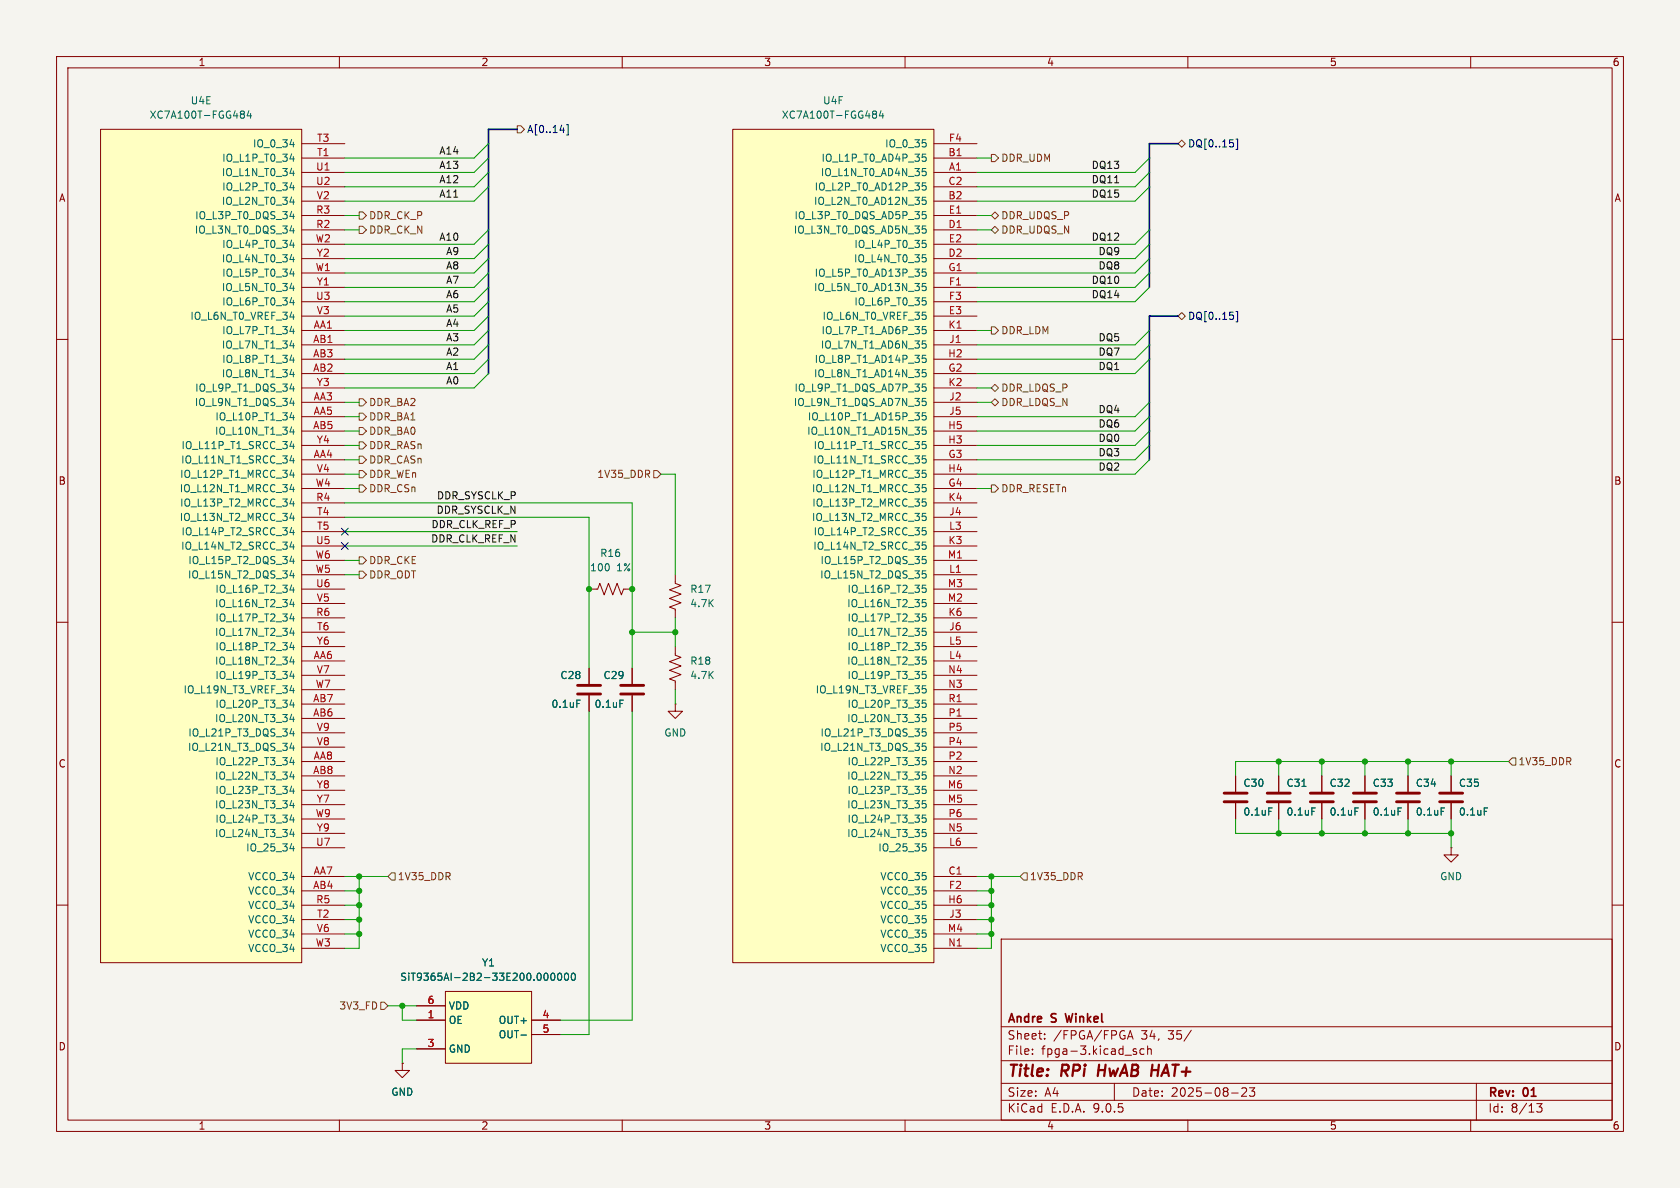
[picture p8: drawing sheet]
<svg xmlns="http://www.w3.org/2000/svg" width="297mm" height="210mm" viewBox="0 0 297 210" stroke-linecap="round" stroke-linejoin="round" font-family="sans-serif">
<path d="M0 0h297v210h-297z" fill="#f5f4ef" stroke="#f5f4ef" stroke-width=".18"/>
<g fill="none" stroke="#840000" stroke-width=".18">
<path d="M10 10h277v190h-277zM12 12h273v186h-273zM60 10v2M110 10v2M160 10v2M210 10v2M260 10v2M10 60h2M285 60h2M10 110h2M104.1 104.1h1.6l.3-1 .8 2.1 .8-2.1 .7 2.1 .8-2.1 .8 2.1 .3-1.1h1.6M104.1 118.1v2.8"/>
<path d="M111.8 118.1v2.8M119.4 114.3v1.5l1 .4-2 .8 2 .7-2 .8 2 .8-2 .7 1 .4v1.5M119.4 101.6v1.5l1 .4-2 .8 2 .7-2 .8 2 .8-2 .7 1 .4v1.5M285 110h2M104.1 122.9v2.8M111.8 122.9v2.8M119.4 124.5v1.2h1.2l-1.2 1.3-1.3-1.3h1.3M119.4 124.5h.1M241.3 137.2v2.8M241.3 142v2.8M10 160h2M177 166h108v32h-108z"/>
<path d="M285 160h2M60 198v2M71.1 188v1.2h-1.3l1.3 1.3 1.3-1.3h-1.3M71.1 188h.1M110 198v2M160 198v2M177 194.5h108M177 191.5h108M177 187.5h108M177 181.5h108M182.5 186.3v.1M182.5 185.5v.1"/>
<path d="M184.7 183.6v.1M184.7 182.8v.1M197 191.5v3M199.3 183.7l.5-1.5 .5 1.5M199.5 183.3h.7M200.4 185.8l.5 .2 .1 .1-.1 .2-.4 .1M200.4 185.5h.5M202.2 185.5l-.4-.1-.3 .3v.4l.2 .2h.5M202.9 185.5l.2-.1 .4 .1v.9M202.9 184.9v1.5M210 198v2M210.6 182.1l-1.3 2"/>
<path d="M217.7 193.2h1.2M219.5 192.4l.6-.1 .2 .1 .1 .3-.9 1.1h.9M220.9 192.3h.9l-.5 .6 .4 .1v.7l-.2 .1h-.4l-.2-.1M260 198v2M261 191.5v6.5M271.7 195.1h.9l-.5 .6 .4 .1v.7l-.2 .1-.6-.1"/>
</g>
<path d="M194.3 188.2l-.2 2" fill="none" stroke="#840000" stroke-width=".4"/>
<path d="M188.3 179.2l.4 1.5" fill="none" stroke="#840000" stroke-width=".3"/>
<path d="M102.1 121.2h4.1M102.1 122.7h4.1M109.7 121.2h4.1M109.7 122.7h4.1M239.3 141.7h4M239.3 140.2h4" fill="none" stroke="#840000" stroke-width=".51"/>
<path d="M102 123.8h.6M109.6 123.8h.6M247.2 142.8h.6" fill="none" stroke="#006464" stroke-width=".18"/>
<path d="M129.5 22.9h35.6v147.3h-35.6z" fill="#ffffc2"/>
<g fill="none" stroke="#840000" stroke-width=".18">
<path d="M129.5 22.9h35.6v147.3h-35.6zM165.1 25.4h7.6M165.1 27.9h7.6M165.1 30.5h7.6M165.1 33h7.6M165.1 35.6h7.6M165.1 38.1h7.6M165.1 40.6h7.6M165.1 43.2h7.6M165.1 45.7h7.6M165.1 48.3h7.6M165.1 50.8h7.6"/>
<path d="M165.1 53.3h7.6M165.1 55.9h7.6M165.1 58.4h7.6M165.1 61h7.6M165.1 63.5h7.6M165.1 66h7.6M165.1 68.6h7.6M165.1 71.1h7.6M165.1 73.7h7.6M165.1 76.2h7.6M165.1 78.7h7.6M165.1 81.3h7.6"/>
<path d="M165.1 83.8h7.6M165.1 86.4h7.6M165.1 88.9h7.6M165.1 91.4h7.6M165.1 94h7.6M165.1 96.5h7.6M165.1 99.1h7.6M165.1 101.6h7.6M165.1 104.1h7.6M165.1 106.7h7.6M165.1 109.2h7.6M165.1 111.8h7.6"/>
<path d="M165.1 114.3h7.6M165.1 116.8h7.6M165.1 119.4h7.6M165.1 121.9h7.6M165.1 124.5h7.6M165.1 127h7.6M165.1 129.5h7.6M165.1 132.1h7.6M165.1 134.6h7.6M165.1 137.2h7.6M165.1 139.7h7.6M233.7 137.2v2.8"/>
<path d="M248.9 137.2v2.8M256.5 137.2v2.8M165.1 142.2h7.6M165.1 144.8h7.6M165.1 147.3h7.6M165.1 149.9h7.6M165.1 154.9h7.6M165.1 157.5h7.6M233.7 142v2.8M248.9 142v2.8M256.5 142v2.8M165.1 160h7.6"/>
<path d="M165.1 162.6h7.6M165.1 165.1h7.6M165.1 167.6h7.6"/>
</g>
<g fill="none" stroke="#006464" stroke-width=".18">
<path d="M154.5 19.6h.2l.3 .3-.3 .3M155.8 19.6l-.3 .9h.7M154.5 20.2h.2M154.7 20.2l.3 .2v.3l-.2 .1-.3 .1M156.1 20.1v.8M163.1 35.4h.4l.2 .2-.1 .5h-.5M163.1 27.2h.6M163.1 29.8h.6M163.1 34.9h.6M163.1 37.4h.6M163.1 39.9h.6M163.2 27.7h.3l.2 .3v.4l-.5 .1"/>
<path d="M163.2 30.3h.3l.2 .2v.4l-.5 .2M163.2 37.9h.3l.2 .2v.5l-.5 .1M163.7 25.3v.6M163.7 32.3h-.6l-.1 .6 .2-.1 .4 .1 .1 .2v.4l-.2 .1-.5-.1M163.1 50.7l.4-.1 .2 .2-.1 .5h-.5M163.1 42.5h.6M163.1 45h.6M163.1 50.1h.6M163.1 52.6h.6M163.1 55.2h.6M163.1 57.7h.6M163.2 40.4h.3l.2 .3v.4l-.5 .1"/>
<path d="M163.2 43h.3l.2 .2-.1 .5-.4 .1M163.2 53.1h.3l.2 .3-.1 .5h-.4M163.2 58.2h.3l.2 .3-.1 .4-.4 .1M163.5 45.5l.2 .3v.3l-.2 .2M163.6 55.7l.1 .2-.1 .5M163.7 47.6h-.6l-.1 .6 .2-.1h.4l.1 .2v.4l-.2 .1-.5-.1M163.1 65.9l.4-.1 .2 .3-.1 .5h-.5M163.1 60.3h.6M163.1 65.3h.6M163.1 67.9h.6M163.1 70.4h.6M163.1 78h.6"/>
<path d="M163.2 60.8h.3l.2 .2-.1 .5h-.4M163.2 68.4h.3l.2 .2-.1 .5-.4 .1M163.2 70.9h.3l.2 .3-.1 .4-.4 .1M163.2 78.5h.3l.2 .3-.1 .5h-.4M163.7 62.8h-.6l-.1 .6 .2-.1 .4 .1 .1 .1v.5l-.2 .1-.5-.1M163.7 73h-.6l-.1 .6 .2-.1h.4l.1 .2v.4l-.2 .1-.5-.1M163.7 75.5h-.6l-.1 .6 .2-.1 .4 .1 .1 .1v.5l-.2 .1-.5-.1M163.1 80.6h.6M163.1 83.1h.6M163.1 85.7h.6M163.1 88.2h.6M163.1 90.7h.6"/>
<path d="M163.1 93.3h.6M163.1 95.8h.6M163.1 98.4h.6M163.2 81.1h.3l.2 .2-.1 .5-.4 .1M163.2 83.6h.3l.2 .3-.1 .4-.4 .1M163.2 86.2h.3l.2 .2-.1 .5h-.4M163.2 88.7h.3l.2 .2-.1 .5-.4 .1M163.2 91.2h.3l.2 .3-.1 .5h-.4M163.2 93.8h.3l.2 .2-.1 .5-.4 .1M163.2 96.3h.3l.2 .3-.1 .4-.4 .1M163.2 98.9h.3l.2 .2-.1 .5h-.4M163.1 100.9h.6"/>
<path d="M163.1 103.4h.6M163.1 106h.6M163.1 108.5h.6M163.1 111.1h.6M163.1 113.6h.6M163.1 116.1h.6M163.1 118.7h.6M163.2 101.4h.3l.2 .2-.1 .5-.4 .1M163.2 103.9h.3l.2 .3-.1 .5h-.4M163.2 106.5h.3l.2 .2-.1 .5-.4 .1M163.2 109h.3l.2 .3-.1 .4-.4 .1M163.2 111.6h.3l.2 .2-.1 .5h-.4"/>
<path d="M163.2 114.1h.3l.2 .2-.1 .5-.4 .1M163.2 116.6h.3l.2 .3-.1 .5h-.4M163.2 119.2h.3l.2 .2-.1 .5-.4 .1M163.1 121.2h.6M163.1 123.8h.6M163.1 126.3h.6M163.1 128.8h.6M163.1 131.4h.6M163.1 133.9h.6M163.1 136.5h.6M163.1 139h.6M163.2 121.7h.3l.2 .3-.1 .4-.4 .1"/>
<path d="M163.2 124.3h.3l.2 .2-.1 .5h-.4M163.2 126.8h.3l.2 .2v.5l-.5 .1M163.2 129.3h.3l.2 .3v.4l-.5 .1M163.2 131.9h.3l.2 .2v.4l-.5 .2M163.2 134.4h.3l.2 .3v.4l-.5 .1M163.2 137h.3l.2 .2v.4l-.5 .1M163.2 139.5h.3l.2 .2v.5l-.5 .1M163.1 141.5h.6M163.1 144.1h.6M163.1 146.6h.6M163.1 149.2h.6M163.2 142h.3l.2 .3v.4l-.5 .1"/>
<path d="M163.2 144.6h.3l.2 .2v.4l-.5 .2M163.2 147.1h.3l.2 .3v.4l-.5 .1M163.2 149.7h.3l.2 .2v.4l-.5 .1M239.5 142.8h.6M254.8 142.8h.6M262.4 142.8h.6"/>
</g>
<path d="M231.6 141.7h4.1M231.6 140.2h4.1M246.9 141.7h4.1M246.9 140.2h4.1M254.5 141.7h4.1M254.5 140.2h4.1" fill="none" stroke="#840000" stroke-width=".51"/>
<path d="M17.8 22.9h35.5v147.3h-35.5z" fill="#ffffc2"/>
<g fill="none" stroke="#840000" stroke-width=".18">
<path d="M17.8 22.9h35.5v147.3h-35.5zM53.3 25.4h7.7M53.3 27.9h7.7M53.3 30.5h7.7M53.3 33h7.7M53.3 35.6h7.7M53.3 38.1h7.7M53.3 40.6h7.7M53.3 43.2h7.7M53.3 45.7h7.7M53.3 48.3h7.7M53.3 50.8h7.7"/>
<path d="M53.3 53.3h7.7M53.3 55.9h7.7M53.3 58.4h7.7M53.3 61h7.7M53.3 63.5h7.7M53.3 66h7.7M53.3 68.6h7.7M53.3 71.1h7.7M53.3 73.7h7.7M53.3 76.2h7.7M53.3 78.7h7.7M53.3 81.3h7.7"/>
<path d="M53.3 83.8h7.7M53.3 86.4h7.7M53.3 88.9h7.7M53.3 91.4h7.7M53.3 94h7.7M53.3 96.5h7.7M53.3 99.1h7.7M53.3 101.6h7.7M53.3 104.1h7.7M53.3 106.7h7.7M53.3 109.2h7.7M53.3 111.8h7.7"/>
<path d="M53.3 114.3h7.7M53.3 116.8h7.7M53.3 119.4h7.7M53.3 121.9h7.7M53.3 124.5h7.7M53.3 127h7.7M53.3 129.5h7.7M53.3 132.1h7.7M53.3 134.6h7.7M53.3 137.2h7.7M53.3 139.7h7.7M218.4 137.2v2.8"/>
<path d="M226.1 137.2v2.8M53.3 142.2h7.7M53.3 144.8h7.7M53.3 147.3h7.7M53.3 149.9h7.7M53.3 154.9h7.7M53.3 157.5h7.7M218.4 142v2.8M226.1 142v2.8M256.5 149.9v1.2h1.3l-1.3 1.3-1.2-1.3h1.2M256.5 149.9h.1M53.3 160h7.7"/>
<path d="M53.3 162.6h7.7M53.3 165.1h7.7M53.3 167.6h7.7"/>
</g>
<g fill="none" stroke="#006464" stroke-width=".18">
<path d="M42.7 19.6h.3l.2 .3-.2 .3M44 19.6l-.3 .9h.8M42.7 20.2h.3M43 20.2l.2 .2v.3l-.1 .1-.4 .1M44.3 20.1v.8M51.3 25.6h.7M51.3 28.1h.7M51.3 30.6h.7M51.3 33.2h.7M51.3 35.7h.7M51.3 38.3h.7M51.9 27.7v.8"/>
<path d="M51.9 30.2v.9M51.9 32.8v.8M51.9 35.3v.8M51.9 37.8v.9M51.3 40.8h.7M51.3 43.3h.7M51.3 45.9h.7M51.3 48.4h.7M51.3 51h.7M51.3 53.5h.7M51.3 56h.7M51.3 58.6h.7"/>
<path d="M51.9 40.4v.8M51.9 42.9v.9M51.9 45.5v.8M51.9 48v.8M51.9 50.5v.9M51.9 53.1v.8M51.9 58.2v.8M51.3 61.1h.7M51.3 63.7h.7M51.3 66.2h.7M51.3 68.7h.7M51.3 71.3h.7"/>
<path d="M51.6 72.9l-.3 .9h.7M51.6 75.4l-.3 1h.7M51.6 78l-.3 .9h.7M51.9 60.7v.8M51.9 63.2v.9M51.9 65.8v.8M51.9 68.3v.9M51.9 70.9v.8M51.9 73.4v.8M51.9 75.9v.9M51.9 78.5v.8M51.3 84h.7"/>
<path d="M51.3 86.5h.7M51.3 89.1h.7M51.3 91.6h.7M51.6 80.5l-.3 .9h.7M51.6 93.2l-.3 .9h.7M51.6 95.8l-.3 .9h.7M51.6 98.3l-.3 .9h.7M51.9 81v.9M51.9 83.6v.8M51.9 86.1v.8M51.9 88.6v.9M51.9 91.2v.8"/>
<path d="M51.9 93.7v.9M51.9 96.3v.8M51.9 98.8v.8M51.3 101.8h.7M51.6 103.4l-.3 .9h.7M51.6 105.9l-.3 .9h.7M51.6 108.5l-.3 .9h.7M51.6 111l-.3 .9h.7M51.6 113.5l-.3 1h.7M51.6 116.1l-.3 .9h.7M51.6 118.6l-.3 .9h.7M51.9 101.3v.9"/>
<path d="M51.9 103.9v.8M51.9 106.4v.9M51.9 109v.8M51.9 111.5v.8M51.9 114v.9M51.9 116.6v.8M51.9 119.1v.9M51.3 122.1h.7M51.3 132.2h.7M51.6 123.7l-.3 .9h.7M51.6 126.2l-.3 1h.7M51.6 128.8l-.3 .9h.7"/>
<path d="M51.6 133.9l-.3 .9h.7M51.6 136.4l-.3 .9h.7M51.6 138.9l-.3 1h.7M51.9 121.7v.8M51.9 124.2v.8M51.9 126.7v.9M51.9 129.3v.8M51.9 131.8v.9M51.9 134.4v.8M51.9 136.9v.8M51.9 139.4v.9M230.2 139h.7"/>
<path d="M51.3 150h.7M51.6 141.5l-.3 .9h.7M51.6 144l-.3 .9h.7M51.6 146.6l-.3 .9h.7M51.9 142v.8M51.9 144.5v.9M51.9 147.1v.8M51.9 149.6v.8M224.3 142.8h.6M231.9 142.8h.6"/>
</g>
<path d="M216.4 141.7h4.1M216.4 140.2h4.1M224 141.7h4.1M224 140.2h4.1" fill="none" stroke="#840000" stroke-width=".51"/>
<path d="M78.7 175.3h15.3v12.7h-15.3z" fill="#ffffc2"/>
<g fill="none" stroke="#840000" stroke-width=".18">
<path d="M104.1 118.1v2.8M111.8 118.1v2.8M104.1 122.9v2.8M111.8 122.9v2.8M218.4 137.2v2.8M226.1 137.2v2.8M233.7 137.2v2.8M241.3 137.2v2.8M248.9 137.2v2.8M256.5 137.2v2.8M218.4 142v2.8M226.1 142v2.8"/>
<path d="M233.7 142v2.8M241.3 142v2.8M248.9 142v2.8M256.5 142v2.8M73.7 177.8h5M78.7 175.3h15.3v12.7h-15.3zM71.1 188h.1M73.7 180.3h5M73.7 185.4h5M94 180.3h5.1M94 182.9h5.1"/>
</g>
<g fill="none" stroke="#006464" stroke-width=".18">
<path d="M102 123.8h.6M109.6 123.8h.6M230.2 139h.7M224.3 142.8h.6M231.9 142.8h.6M239.5 142.8h.6M247.2 142.8h.6M254.8 142.8h.6M262.4 142.8h.6M96.3 172.2l.2-.2a.68 .68 0 0 1 .4 .7 .68 .68 0 0 1-.4 .6l-.2-.1M97.5 172.1l.2-.1a.68 .68 0 0 1 .4 .7 .68 .68 0 0 1-.4 .6 .84 .84 0 0 1-.2-1.2zM98.7 172.2l.2-.2a.68 .68 0 0 1 .4 .7 .68 .68 0 0 1-.4 .6l-.2-.1-.1-.4z"/>
<path d="M100 172.1l.1-.1a.68 .68 0 0 1 .4 .7 .68 .68 0 0 1-.4 .6 .84 .84 0 0 1-.1-1.2zM101.1 172.2l.2-.2a.68 .68 0 0 1 .4 .7 .68 .68 0 0 1-.4 .6l-.2-.1-.1-.4zM92.1 183h1"/>
</g>
<g fill="none" stroke="#725600" stroke-width=".18">
<path d="M63.5 37.5h.6l.7 .6-.7 .6h-.6zM91.4 22.2h.7l.6 .7-.6 .6h-.7zM175.3 27.3h.6l.6 .6-.6 .7h-.6zM175.3 38.1l.6-.6 .6 .6-.6 .6zM208.3 25.4l.6-.6 .6 .6-.6 .6zM63.5 40h.6l.7 .6-.7 .7h-.6zM175.3 57.8h.6l.6 .6-.6 .7h-.6zM175.3 40.6l.6-.6 .6 .6-.6 .7zM208.3 55.9l.6-.7 .6 .7-.6 .6zM63.5 73h.6l.7 .7-.7 .6h-.6zM63.5 75.6h.6l.7 .6-.7 .6h-.6zM63.5 78.1h.6l.7 .6-.7 .7h-.6z"/>
<path d="M63.5 70.5h.6l.7 .6-.7 .7h-.6zM175.3 71.1l.6-.6 .6 .6-.6 .7zM175.3 68.6l.6-.7 .6 .7-.6 .6zM63.5 98.4h.6l.7 .7-.7 .6h-.6zM63.5 80.6h.6l.7 .7-.7 .6h-.6zM63.5 85.7h.6l.7 .7-.7 .6h-.6zM63.5 83.2h.6l.7 .6-.7 .7h-.6zM115.6 83.2h.6l.6 .6-.6 .7h-.6zM175.3 85.7h.6l.6 .7-.6 .6h-.6zM63.5 101h.6l.7 .6-.7 .6h-.6zM267.3 134h.7v1.3h-.7l-.6-.7zM68.6 154.9l.6-.6h.6v1.3h-.6z"/>
<path d="M181 154.3h.6v1.3h-.6l-.7-.7zM67.3 177.2h.6l.7 .6-.7 .6h-.6z"/>
</g>
<path d="M99 23h.8M100.2 22h.3v1.9h-.3M217.4 24.7h.6M218 25.3l.1 .1-.1 .5M218.5 24.6h.3v1.8h-.3M217.4 55.2h.6M218 55.7l.1 .2-.1 .5M218.5 55.1h.3v1.8h-.3M60.4 93.4l1.2 1.2M60.4 95.9l1.2 1.2M61.6 93.4l-1.2 1.2M61.6 95.9l-1.2 1.2" fill="none" stroke="#000084" stroke-width=".18"/>
<path d="M197 32.3h.8" fill="none" stroke="#0f0f0f" stroke-width=".18"/>
<path d="M91.4 22.9h-5v43.1M208.3 25.4h-5.1v25.4M208.3 55.9h-5.1v25.4" fill="none" stroke="#000084" stroke-width=".3"/>
<g fill="none" stroke="#009600" stroke-width=".18">
<path d="M61 38.1h2.5M86.4 33l-2.6 2.6h-22.8M86.4 30.5l-2.6 2.5h-22.8M86.4 25.4l-2.6 2.5h-22.8M86.4 27.9l-2.6 2.6h-22.8M172.7 38.1h2.6M172.7 27.9h2.6M203.2 33l-2.5 2.6h-28M203.2 30.5l-2.5 2.5h-28M203.2 27.9l-2.5 2.6h-28M61 40.6h2.5M86.4 48.3l-2.6 2.5h-22.8"/>
<path d="M86.4 43.2l-2.6 2.5h-22.8M86.4 40.6l-2.6 2.6h-22.8M86.4 45.7l-2.6 2.6h-22.8M86.4 50.8l-2.6 2.5h-22.8M86.4 53.3l-2.6 2.6h-22.8M86.4 55.9l-2.6 2.5h-22.8M86.4 58.4l-2.6 2.6h-22.8M172.7 40.6h2.6M172.7 58.4h2.6M203.2 48.3l-2.5 2.5h-28M203.2 43.2l-2.5 2.5h-28M203.2 40.6l-2.5 2.6h-28"/>
<path d="M203.2 45.7l-2.5 2.6h-28M203.2 50.8l-2.5 2.5h-28M203.2 58.4l-2.5 2.6h-28M61 71.1h2.5M61 73.7h2.5M61 78.7h2.5M61 76.2h2.5M86.4 66l-2.6 2.6h-22.8M86.4 61l-2.6 2.5h-22.8M86.4 63.5l-2.6 2.5h-22.8M172.7 68.6h2.6M172.7 71.1h2.6"/>
<path d="M203.2 61l-2.5 2.5h-28M203.2 63.5l-2.5 2.5h-28M203.2 71.1l-2.5 2.6h-28M203.2 76.2l-2.5 2.5h-28M203.2 73.7l-2.5 2.5h-28M203.2 78.7l-2.5 2.6h-28M61 91.4h43.1v26.7M61 94h30.4M61 88.9h50.8v29.2M61 96.5h30.4M61 99.1h2.5M61 86.4h2.5"/>
<path d="M61 83.8h2.5M61 81.3h2.5M116.8 83.8h2.6v17.8M172.7 86.4h2.6M203.2 81.3l-2.5 2.5h-28M61 101.6h2.5M111.8 111.8h7.6M119.4 109.2v5.1M104.1 125.7v57.2h-5M111.8 125.7v54.6h-12.7M119.4 121.9v2.6M226.1 134.6v2.6"/>
<path d="M233.7 134.6v2.6M241.3 134.6v2.6M248.9 134.6v2.6M256.5 134.6v2.6M266.7 134.6h-48.3v2.6M61 154.9h7.6M61 157.5h2.5M63.5 154.9v12.7h-2.5M172.7 154.9h7.6M172.7 157.5h2.6M175.3 154.9v12.7h-2.6M218.4 144.8v2.5h38.1"/>
<path d="M226.1 144.8v2.5M233.7 144.8v2.5M241.3 144.8v2.5M248.9 144.8v2.5M256.5 144.8v5.1M61 162.6h2.5M61 165.1h2.5M61 160h2.5M68.6 177.8h5.1M71.1 177.8v2.5h2.6M172.7 162.6h2.6M172.7 165.1h2.6"/>
<path d="M172.7 160h2.6M73.7 185.4h-2.6v2.6"/>
</g>
<g fill="#009600" stroke="#009600" stroke-width=".18">
<circle cx="241.3" cy="147.3" r=".46"/>
<circle cx="248.9" cy="147.3" r=".46"/>
<circle cx="256.5" cy="134.6" r=".46"/>
<circle cx="226.1" cy="134.6" r=".46"/>
<circle cx="248.9" cy="134.6" r=".46"/>
<circle cx="233.7" cy="147.3" r=".46"/>
<circle cx="256.5" cy="147.3" r=".46"/>
<circle cx="63.5" cy="165.1" r=".46"/>
<circle cx="63.5" cy="162.6" r=".46"/>
<circle cx="71.1" cy="177.8" r=".46"/>
<circle cx="63.5" cy="160" r=".46"/>
<circle cx="63.5" cy="157.5" r=".46"/>
<circle cx="63.5" cy="154.9" r=".46"/>
<circle cx="175.3" cy="154.9" r=".46"/>
<circle cx="233.7" cy="134.6" r=".46"/>
<circle cx="241.3" cy="134.6" r=".46"/>
<circle cx="175.3" cy="165.1" r=".46"/>
<circle cx="175.3" cy="162.6" r=".46"/>
<circle cx="175.3" cy="157.5" r=".46"/>
<circle cx="175.3" cy="160" r=".46"/>
<circle cx="226.1" cy="147.3" r=".46"/>
<circle cx="104.1" cy="104.1" r=".46"/>
<circle cx="111.8" cy="104.1" r=".46"/>
<circle cx="119.4" cy="111.8" r=".46"/>
<circle cx="111.8" cy="111.8" r=".46"/>
</g>
<g font-size="2.8" fill="#840000">
<text x="178" y="190.9">Title:</text>
<text x="187.7" y="190.9">RPi</text>
<text x="194.9" y="190.9">HwAB HAT+</text>
</g>
<g font-size="2.1" fill="#840000">
<text x="178" y="184">Sheet:</text>
<text x="178" y="181.2">Andre</text>
<text x="186" y="181.2">S</text>
<text x="186.2" y="184">/FPGA/FPGA</text>
<text x="189.1" y="181.2">Winkel</text>
<text x="201.8" y="184">34,</text>
<text x="206.7" y="184">35/</text>
<text x="178" y="186.7">File:</text>
<text x="184.1" y="186.7">fpga-3.kicad_sch</text>
<text x="178" y="196.9">KiCad</text>
<text x="178" y="194.1">Size:</text>
<text x="184.7" y="194.1">A4</text>
<text x="185.7" y="196.9">E.D.A.</text>
<text x="193.3" y="196.9">9.0.5</text>
<text x="200" y="194.1">Date:</text>
<text x="207" y="194.1">2025-08-23</text>
<text x="263" y="194.3">Rev:</text>
<text x="263" y="196.9">Id:</text>
<text x="267.1" y="196.9">8/13</text>
<text x="269.4" y="194.3">01</text>
</g>
<g font-size="1.8" fill="#840000">
<text x="35" y="11.9">1</text>
<text x="85" y="11.9">2</text>
<text x="135" y="11.9">3</text>
<text x="185" y="11.9">4</text>
<text x="235" y="11.9">5</text>
<text x="285" y="11.9">6</text>
<text x="10.3" y="35.9">A</text>
<text x="285.3" y="35.9">A</text>
<text x="10.3" y="85.9">B</text>
<text x="285.3" y="85.9">B</text>
<text x="10.3" y="135.9">C</text>
<text x="285.3" y="135.9">C</text>
<text x="10.3" y="185.9">D</text>
<text x="285.3" y="185.9">D</text>
<text x="35" y="199.9">1</text>
<text x="85" y="199.9">2</text>
<text x="135" y="199.9">3</text>
<text x="185" y="199.9">4</text>
<text x="235" y="199.9">5</text>
<text x="285" y="199.9">6</text>
</g>
<g font-size="1.8" fill="#006464">
<text x="26.4" y="21.2">XC7A100T-FGG484</text>
<text x="33.6" y="18.6">U4E</text>
<text x="138.1" y="21.2">XC7A100T-FGG484</text>
<text x="145.4" y="18.6">U4F</text>
<text x="39.2" y="28.8">IO_L1P_T0_34</text>
<text x="44.6" y="26.3">IO_0_34</text>
<text x="145.1" y="28.8">IO_L1P_T0_AD4P_35</text>
<text x="156.4" y="26.3">IO_0_35</text>
<text x="39.1" y="31.3">IO_L1N_T0_34</text>
<text x="39.2" y="33.9">IO_L2P_T0_34</text>
<text x="143.9" y="33.9">IO_L2P_T0_AD12P_35</text>
<text x="145" y="31.3">IO_L1N_T0_AD4N_35</text>
<text x="34.3" y="41.5">IO_L3N_T0_DQS_34</text>
<text x="34.4" y="39">IO_L3P_T0_DQS_34</text>
<text x="39.1" y="36.4">IO_L2N_T0_34</text>
<text x="140.2" y="41.5">IO_L3N_T0_DQS_AD5N_35</text>
<text x="140.4" y="39">IO_L3P_T0_DQS_AD5P_35</text>
<text x="143.8" y="36.4">IO_L2N_T0_AD12N_35</text>
<text x="39.1" y="46.6">IO_L4N_T0_34</text>
<text x="39.2" y="44">IO_L4P_T0_34</text>
<text x="150.9" y="46.6">IO_L4N_T0_35</text>
<text x="150.9" y="44">IO_L4P_T0_35</text>
<text x="39.1" y="51.7">IO_L5N_T0_34</text>
<text x="39.2" y="49.1">IO_L5P_T0_34</text>
<text x="143.8" y="51.7">IO_L5N_T0_AD13N_35</text>
<text x="143.9" y="49.1">IO_L5P_T0_AD13P_35</text>
<text x="33.6" y="56.7">IO_L6N_T0_VREF_34</text>
<text x="39.2" y="54.2">IO_L6P_T0_34</text>
<text x="39.2" y="59.3">IO_L7P_T1_34</text>
<text x="145.1" y="59.3">IO_L7P_T1_AD6P_35</text>
<text x="145.3" y="56.7">IO_L6N_T0_VREF_35</text>
<text x="150.9" y="54.2">IO_L6P_T0_35</text>
<text x="39.1" y="61.8">IO_L7N_T1_34</text>
<text x="39.2" y="64.4">IO_L8P_T1_34</text>
<text x="143.9" y="64.4">IO_L8P_T1_AD14P_35</text>
<text x="145" y="61.8">IO_L7N_T1_AD6N_35</text>
<text x="34.3" y="72">IO_L9N_T1_DQS_34</text>
<text x="34.4" y="69.4">IO_L9P_T1_DQS_34</text>
<text x="39.1" y="66.9">IO_L8N_T1_34</text>
<text x="140.2" y="72">IO_L9N_T1_DQS_AD7N_35</text>
<text x="140.4" y="69.4">IO_L9P_T1_DQS_AD7P_35</text>
<text x="143.8" y="66.9">IO_L8N_T1_AD14N_35</text>
<text x="37.9" y="77.1">IO_L10N_T1_34</text>
<text x="38" y="74.5">IO_L10P_T1_34</text>
<text x="142.6" y="77.1">IO_L10N_T1_AD15N_35</text>
<text x="142.7" y="74.5">IO_L10P_T1_AD15P_35</text>
<text x="31.9" y="82.1">IO_L11N_T1_SRCC_34</text>
<text x="32" y="79.6">IO_L11P_T1_SRCC_34</text>
<text x="143.7" y="82.1">IO_L11N_T1_SRCC_35</text>
<text x="143.7" y="79.6">IO_L11P_T1_SRCC_35</text>
<text x="31.7" y="87.2">IO_L12N_T1_MRCC_34</text>
<text x="31.7" y="84.7">IO_L12P_T1_MRCC_34</text>
<text x="31.7" y="89.8">IO_L13P_T2_MRCC_34</text>
<text x="143.4" y="87.2">IO_L12N_T1_MRCC_35</text>
<text x="143.5" y="84.7">IO_L12P_T1_MRCC_35</text>
<text x="143.5" y="89.8">IO_L13P_T2_MRCC_35</text>
<text x="31.7" y="92.3">IO_L13N_T2_MRCC_34</text>
<text x="32" y="94.8">IO_L14P_T2_SRCC_34</text>
<text x="143.4" y="92.3">IO_L13N_T2_MRCC_35</text>
<text x="143.7" y="94.8">IO_L14P_T2_SRCC_35</text>
<text x="31.9" y="97.4">IO_L14N_T2_SRCC_34</text>
<text x="33.2" y="99.9">IO_L15P_T2_DQS_34</text>
<text x="104.2" y="101.2">100</text>
<text x="106" y="98.7">R16</text>
<text x="109" y="101.2">1%</text>
<text x="143.7" y="97.4">IO_L14N_T2_SRCC_35</text>
<text x="145" y="99.9">IO_L15P_T2_DQS_35</text>
<text x="33.1" y="102.5">IO_L15N_T2_DQS_34</text>
<text x="37.9" y="107.5">IO_L16N_T2_34</text>
<text x="38" y="105">IO_L16P_T2_34</text>
<text x="121.9" y="105">R17</text>
<text x="121.9" y="107.5">4.7K</text>
<text x="144.9" y="102.5">IO_L15N_T2_DQS_35</text>
<text x="149.7" y="107.5">IO_L16N_T2_35</text>
<text x="149.7" y="105">IO_L16P_T2_35</text>
<text x="37.9" y="112.6">IO_L17N_T2_34</text>
<text x="38" y="110.1">IO_L17P_T2_34</text>
<text x="149.7" y="112.6">IO_L17N_T2_35</text>
<text x="149.7" y="110.1">IO_L17P_T2_35</text>
<text x="37.9" y="117.7">IO_L18N_T2_34</text>
<text x="38" y="115.2">IO_L18P_T2_34</text>
<text x="121.9" y="117.7">R18</text>
<text x="149.7" y="117.7">IO_L18N_T2_35</text>
<text x="149.7" y="115.2">IO_L18P_T2_35</text>
<text x="32.3" y="122.8">IO_L19N_T3_VREF_34</text>
<text x="38" y="120.2">IO_L19P_T3_34</text>
<text x="38" y="125.3">IO_L20P_T3_34</text>
<text x="97.4" y="125.3">0.1uF</text>
<text x="99" y="120.2">C28</text>
<text x="105" y="125.3">0.1uF</text>
<text x="106.6" y="120.2">C29</text>
<text x="121.9" y="120.2">4.7K</text>
<text x="144.1" y="122.8">IO_L19N_T3_VREF_35</text>
<text x="149.7" y="120.2">IO_L19P_T3_35</text>
<text x="149.7" y="125.3">IO_L20P_T3_35</text>
<text x="33.2" y="130.4">IO_L21P_T3_DQS_34</text>
<text x="37.9" y="127.9">IO_L20N_T3_34</text>
<text x="117.3" y="130.4">GND</text>
<text x="145" y="130.4">IO_L21P_T3_DQS_35</text>
<text x="149.7" y="127.9">IO_L20N_T3_35</text>
<text x="33.1" y="132.9">IO_L21N_T3_DQS_34</text>
<text x="38" y="135.5">IO_L22P_T3_34</text>
<text x="144.9" y="132.9">IO_L21N_T3_DQS_35</text>
<text x="149.7" y="135.5">IO_L22P_T3_35</text>
<text x="37.9" y="138">IO_L22N_T3_34</text>
<text x="37.9" y="143.1">IO_L23N_T3_34</text>
<text x="38" y="140.6">IO_L23P_T3_34</text>
<text x="149.7" y="138">IO_L22N_T3_35</text>
<text x="149.7" y="143.1">IO_L23N_T3_35</text>
<text x="149.7" y="140.6">IO_L23P_T3_35</text>
<text x="219.7" y="139.3">C30</text>
<text x="227.3" y="139.3">C31</text>
<text x="235" y="139.3">C32</text>
<text x="242.6" y="139.3">C33</text>
<text x="250.2" y="139.3">C34</text>
<text x="257.8" y="139.3">C35</text>
<text x="37.9" y="148.2">IO_L24N_T3_34</text>
<text x="38" y="145.6">IO_L24P_T3_34</text>
<text x="149.7" y="148.2">IO_L24N_T3_35</text>
<text x="149.7" y="145.6">IO_L24P_T3_35</text>
<text x="219.7" y="144.4">0.1uF</text>
<text x="227.3" y="144.4">0.1uF</text>
<text x="235" y="144.4">0.1uF</text>
<text x="242.6" y="144.4">0.1uF</text>
<text x="250.2" y="144.4">0.1uF</text>
<text x="257.8" y="144.4">0.1uF</text>
<text x="43.4" y="150.7">IO_25_34</text>
<text x="43.8" y="155.8">VCCO_34</text>
<text x="155.2" y="150.7">IO_25_35</text>
<text x="155.5" y="155.8">VCCO_35</text>
<text x="254.5" y="155.8">GND</text>
<text x="43.8" y="158.3">VCCO_34</text>
<text x="43.8" y="160.9">VCCO_34</text>
<text x="155.5" y="158.3">VCCO_35</text>
<text x="155.5" y="160.9">VCCO_35</text>
<text x="43.8" y="163.4">VCCO_34</text>
<text x="43.8" y="166">VCCO_34</text>
<text x="155.5" y="163.4">VCCO_35</text>
<text x="155.5" y="166">VCCO_35</text>
<text x="43.8" y="168.5">VCCO_34</text>
<text x="70.7" y="173.6">SiT9365AI-2B2-33E200.000000</text>
<text x="85.1" y="171">Y1</text>
<text x="155.5" y="168.5">VCCO_35</text>
<text x="79.2" y="178.7">VDD</text>
<text x="79.2" y="181.2">OE</text>
<text x="88.1" y="181.2">OUT+</text>
<text x="88.1" y="183.7">OUT-</text>
<text x="79.2" y="186.3">GND</text>
<text x="69.1" y="193.9">GND</text>
</g>
<g font-size="1.8" fill="#000084">
<text x="93.1" y="23.7">A[0..14]</text>
<text x="209.9" y="26.3">DQ[0..15]</text>
<text x="209.9" y="56.8">DQ[0..15]</text>
</g>
<g font-size="1.8" fill="#a90000">
<text x="56" y="25.1">T3</text>
<text x="56" y="27.7">T1</text>
<text x="167.6" y="27.7">B1</text>
<text x="167.7" y="25.1">F4</text>
<text x="55.8" y="30.2">U1</text>
<text x="55.8" y="32.8">U2</text>
<text x="55.9" y="35.3">V2</text>
<text x="167.6" y="32.8">C2</text>
<text x="167.6" y="35.3">B2</text>
<text x="167.7" y="30.2">A1</text>
<text x="55.8" y="37.8">R3</text>
<text x="55.8" y="40.4">R2</text>
<text x="167.6" y="40.4">D1</text>
<text x="167.6" y="37.8">E1</text>
<text x="55.7" y="42.9">W2</text>
<text x="55.9" y="45.5">Y2</text>
<text x="167.6" y="45.5">D2</text>
<text x="167.6" y="42.9">E2</text>
<text x="55.7" y="48">W1</text>
<text x="55.8" y="53.1">U3</text>
<text x="55.9" y="50.5">Y1</text>
<text x="167.6" y="48">G1</text>
<text x="167.7" y="50.5">F1</text>
<text x="167.7" y="53.1">F3</text>
<text x="55.4" y="58.2">AA1</text>
<text x="55.9" y="55.6">V3</text>
<text x="167.6" y="58.2">K1</text>
<text x="167.6" y="55.6">E3</text>
<text x="55.3" y="60.7">AB1</text>
<text x="55.3" y="63.2">AB3</text>
<text x="55.3" y="65.8">AB2</text>
<text x="167.5" y="63.2">H2</text>
<text x="167.6" y="65.8">G2</text>
<text x="167.7" y="60.7">J1</text>
<text x="55.4" y="70.9">AA3</text>
<text x="55.9" y="68.3">Y3</text>
<text x="167.6" y="68.3">K2</text>
<text x="167.7" y="70.9">J2</text>
<text x="55.3" y="75.9">AB5</text>
<text x="55.4" y="73.4">AA5</text>
<text x="167.5" y="75.9">H5</text>
<text x="167.7" y="73.4">J5</text>
<text x="55.4" y="81">AA4</text>
<text x="55.9" y="78.5">Y4</text>
<text x="55.9" y="83.6">V4</text>
<text x="167.5" y="78.5">H3</text>
<text x="167.5" y="83.6">H4</text>
<text x="167.6" y="81">G3</text>
<text x="55.7" y="86.1">W4</text>
<text x="55.8" y="88.6">R4</text>
<text x="167.6" y="86.1">G4</text>
<text x="167.6" y="88.6">K4</text>
<text x="56" y="91.2">T4</text>
<text x="56" y="93.7">T5</text>
<text x="167.7" y="93.7">L3</text>
<text x="167.7" y="91.2">J4</text>
<text x="55.7" y="98.8">W6</text>
<text x="55.7" y="101.3">W5</text>
<text x="55.8" y="96.3">U5</text>
<text x="167.5" y="98.8">M1</text>
<text x="167.6" y="96.3">K3</text>
<text x="167.7" y="101.3">L1</text>
<text x="55.8" y="103.9">U6</text>
<text x="55.9" y="106.4">V5</text>
<text x="167.5" y="103.9">M3</text>
<text x="167.5" y="106.4">M2</text>
<text x="55.8" y="109">R6</text>
<text x="56" y="111.5">T6</text>
<text x="167.6" y="109">K6</text>
<text x="167.7" y="111.5">J6</text>
<text x="55.4" y="116.6">AA6</text>
<text x="55.9" y="114">Y6</text>
<text x="55.9" y="119.1">V7</text>
<text x="167.5" y="119.1">N4</text>
<text x="167.7" y="114">L5</text>
<text x="167.7" y="116.6">L4</text>
<text x="55.3" y="124.2">AB7</text>
<text x="55.7" y="121.7">W7</text>
<text x="167.5" y="121.7">N3</text>
<text x="167.6" y="124.2">R1</text>
<text x="55.3" y="126.7">AB6</text>
<text x="55.9" y="129.3">V9</text>
<text x="55.9" y="131.8">V8</text>
<text x="167.6" y="126.7">P1</text>
<text x="167.6" y="129.3">P5</text>
<text x="167.6" y="131.8">P4</text>
<text x="55.3" y="136.9">AB8</text>
<text x="55.4" y="134.4">AA8</text>
<text x="167.5" y="136.9">N2</text>
<text x="167.6" y="134.4">P2</text>
<text x="55.9" y="139.4">Y8</text>
<text x="55.9" y="142">Y7</text>
<text x="167.5" y="139.4">M6</text>
<text x="167.5" y="142">M5</text>
<text x="55.7" y="144.5">W9</text>
<text x="55.8" y="149.6">U7</text>
<text x="55.9" y="147.1">Y9</text>
<text x="167.5" y="147.1">N5</text>
<text x="167.6" y="144.5">P6</text>
<text x="167.7" y="149.6">L6</text>
<text x="55.4" y="154.7">AA7</text>
<text x="167.6" y="154.7">C1</text>
<text x="55.3" y="157.2">AB4</text>
<text x="55.8" y="159.8">R5</text>
<text x="167.5" y="159.8">H6</text>
<text x="167.7" y="157.2">F2</text>
<text x="55.7" y="167.4">W3</text>
<text x="55.9" y="164.8">V6</text>
<text x="56" y="162.3">T2</text>
<text x="167.5" y="164.8">M4</text>
<text x="167.5" y="167.4">N1</text>
<text x="167.7" y="162.3">J3</text>
<text x="75.5" y="177.5">6</text>
<text x="75.5" y="180.1">1</text>
<text x="75.5" y="185.2">3</text>
<text x="95.8" y="180.1">4</text>
<text x="95.8" y="182.6">5</text>
</g>
<g font-size="1.8" fill="#0f0f0f">
<text x="77.5" y="27.4">A14</text>
<text x="77.5" y="29.9">A13</text>
<text x="192.9" y="29.9">DQ13</text>
<text x="77.5" y="35">A11</text>
<text x="77.5" y="32.5">A12</text>
<text x="192.9" y="32.5">DQ11</text>
<text x="192.9" y="35">DQ15</text>
<text x="77.5" y="42.6">A10</text>
<text x="78.8" y="45.2">A9</text>
<text x="78.8" y="47.7">A8</text>
<text x="192.9" y="42.6">DQ12</text>
<text x="194.1" y="47.7">DQ8</text>
<text x="194.1" y="45.2">DQ9</text>
<text x="78.8" y="52.8">A6</text>
<text x="78.8" y="50.3">A7</text>
<text x="192.9" y="50.3">DQ10</text>
<text x="192.9" y="52.8">DQ14</text>
<text x="78.8" y="55.3">A5</text>
<text x="78.8" y="57.9">A4</text>
<text x="78.8" y="63">A2</text>
<text x="78.8" y="65.5">A1</text>
<text x="78.8" y="60.4">A3</text>
<text x="194.1" y="60.4">DQ5</text>
<text x="194.1" y="65.5">DQ1</text>
<text x="194.1" y="63">DQ7</text>
<text x="78.8" y="68">A0</text>
<text x="194.1" y="73.1">DQ4</text>
<text x="194.1" y="75.7">DQ6</text>
<text x="194.1" y="83.3">DQ2</text>
<text x="194.1" y="78.2">DQ0</text>
<text x="194.1" y="80.7">DQ3</text>
<text x="77.1" y="88.4">DDR_SYSCLK_P</text>
<text x="76.1" y="96">DDR_CLK_REF_N</text>
<text x="76.2" y="93.4">DDR_CLK_REF_P</text>
<text x="77.1" y="90.9">DDR_SYSCLK_N</text>
</g>
<g font-size="1.8" fill="#725600">
<text x="176.9" y="28.8">DDR_UDM</text>
<text x="65.2" y="41.5">DDR_CK_N</text>
<text x="65.2" y="39">DDR_CK_P</text>
<text x="176.9" y="41.5">DDR_UDQS_N</text>
<text x="176.9" y="39">DDR_UDQS_P</text>
<text x="176.9" y="59.3">DDR_LDM</text>
<text x="65.2" y="72">DDR_BA2</text>
<text x="176.9" y="72">DDR_LDQS_N</text>
<text x="176.9" y="69.4">DDR_LDQS_P</text>
<text x="65.2" y="74.5">DDR_BA1</text>
<text x="65.2" y="77.1">DDR_BA0</text>
<text x="65.2" y="82.1">DDR_CASn</text>
<text x="65.2" y="79.6">DDR_RASn</text>
<text x="65.2" y="87.2">DDR_CSn</text>
<text x="65.2" y="84.7">DDR_WEn</text>
<text x="105.5" y="84.7">1V35_DDR</text>
<text x="176.9" y="87.2">DDR_RESETn</text>
<text x="65.2" y="99.9">DDR_CKE</text>
<text x="65.2" y="102.5">DDR_ODT</text>
<text x="268.4" y="135.5">1V35_DDR</text>
<text x="70.2" y="155.8">1V35_DDR</text>
<text x="182" y="155.8">1V35_DDR</text>
<text x="59.9" y="178.7">3V3_FD</text>
</g>
</svg>
